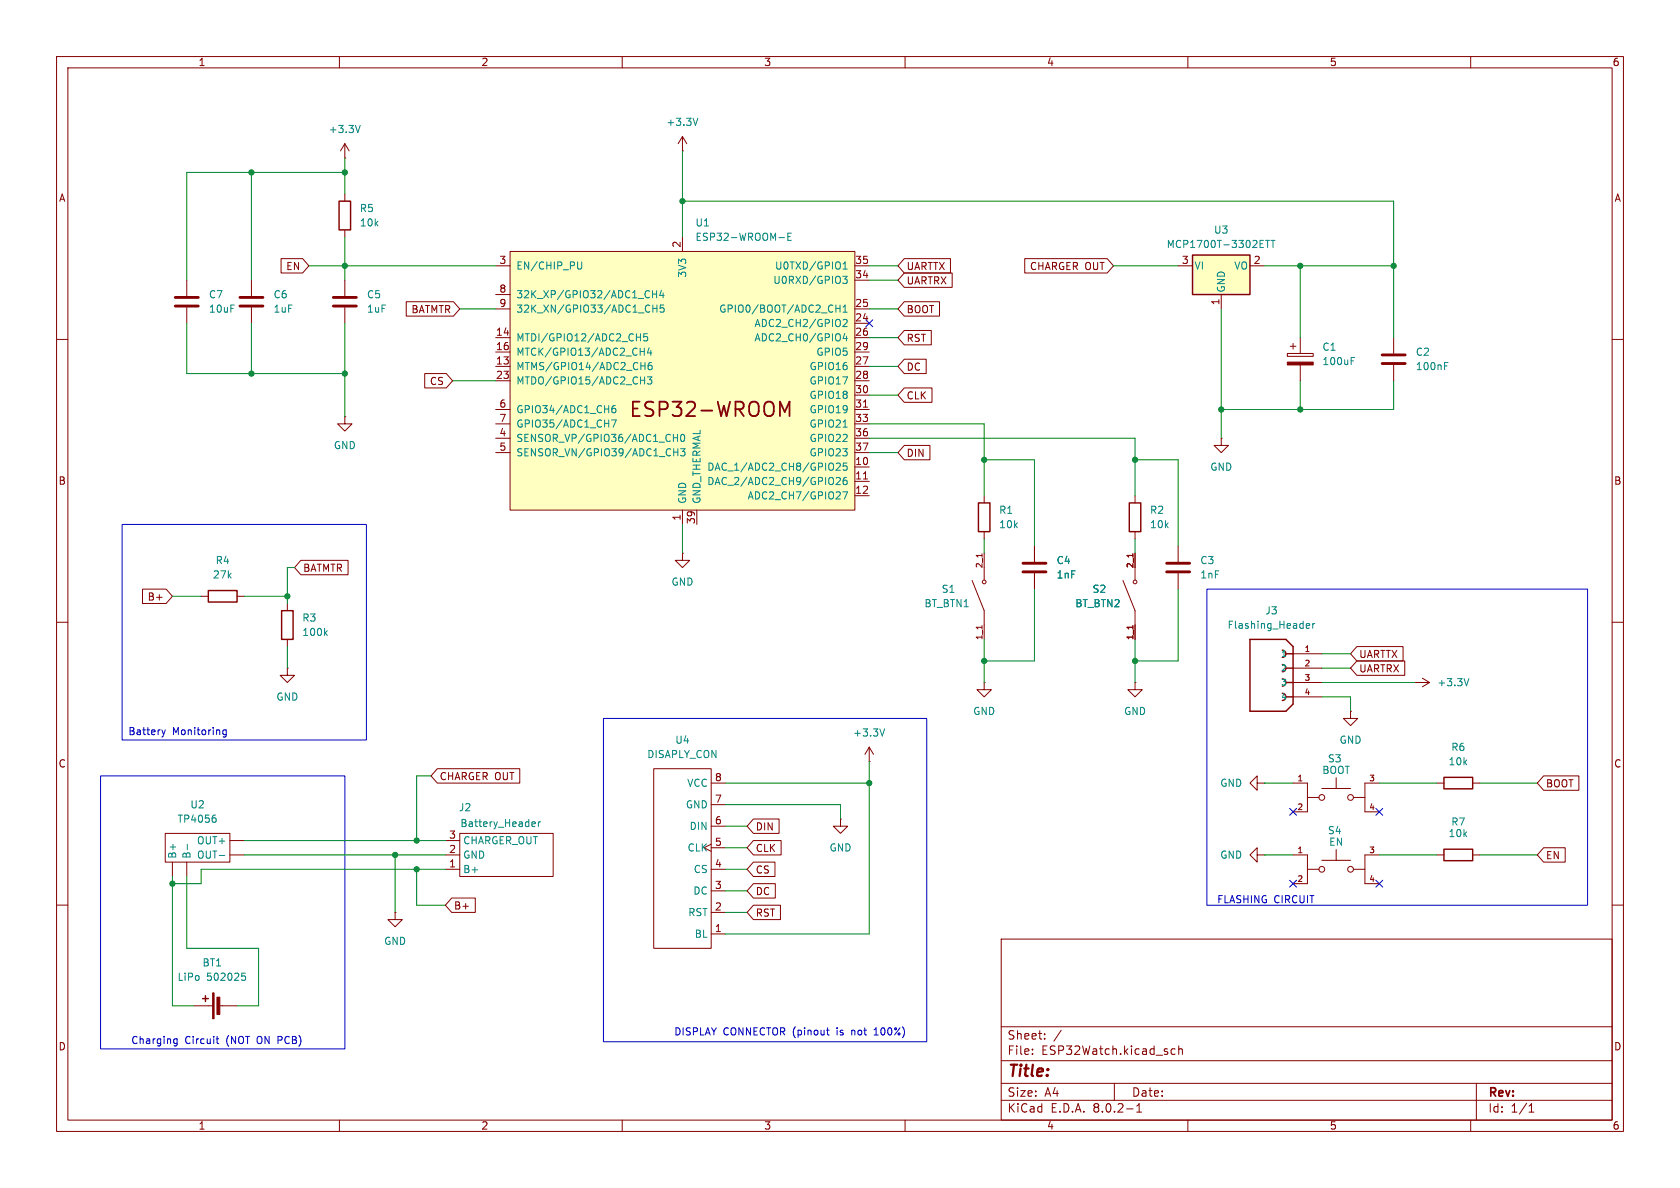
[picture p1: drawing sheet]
<svg xmlns="http://www.w3.org/2000/svg" width="297mm" height="210mm" viewBox="0 0 297 210" stroke-linecap="round" stroke-linejoin="round" font-family="sans-serif">
<g fill="none" stroke="#840000" stroke-width=".18">
<path d="M10 10h277v190h-277zM12 12h273v186h-273zM60 10v2M110 10v2M160 10v2M210 10v2M260 10v2M10 60h2M246.4 59.7v2.8M285 60h2M246.4 64.5v2.8M10 110h2"/>
<path d="M285 110h2M222.2 138.4v-1.2l-1.2 1.2 1.2 1.3v-1.3h1.3M223.5 138.4h.1M10 160h2M78.7 153.7h2.6M78.7 151.1h2.6M78.7 148.6h2.6M81.3 147.3h16.5v7.6h-16.5zM285 160h2M34.3 177.8h3.3M38.6 177.8h3.3M69.8 161.3v1.3h1.3l-1.3 1.2-1.2-1.2h1.2"/>
<path d="M69.8 161.3h.1M177 166h108v32h-108zM60 198v2M110 198v2M160 198v2M177 194.5h108M177 191.5h108M177 187.5h108M177 181.5h108M182.5 186.3v.1M182.5 185.5v.1M184.7 183.6v.1"/>
<path d="M184.7 182.8v.1M187.6 182.1l-1.3 2M197 191.5v3M199.2 196h1.1M201 196.6h.8M201 195.5l.4-.4v1.5M207.7 185.5l-.4-.1-.3 .3v.4l.2 .2h.5M208.4 185.5l.2-.1 .4 .1v.9M208.4 184.9v1.5M210 198v2M260 198v2M261 191.5v6.5"/>
<path d="M270.3 196.6h.9M270.3 195.5l.4-.4v1.5"/>
</g>
<g fill="#840000" stroke="#840000" stroke-width=".18">
<path d="M37.6 175.5h.2v4.6h-.2z"/>
<path d="M38.4 176.3h.5v3h-.5z"/>
</g>
<path d="M35.8 176.5h1M36.3 176v1" fill="none" stroke="#840000" stroke-width=".25"/>
<path d="M255.4 64.7h.4M255.4 64.1h.6M94.2 145.3h.4v.3l-.6 .1M94.6 146.1h-.4M95.2 145.3v.8M95.5 145.3l-.3 .2M42.8 172h.6M42.9 172.5h.3l.2 .3v.4l-.5 .1" fill="none" stroke="#008484" stroke-width=".18"/>
<path d="M244.3 64.3h4.1M244.3 62.7h4.1" fill="none" stroke="#840000" stroke-width=".51"/>
<path d="M210.8 45.1h10.2v7h-10.2z" fill="#ffffc2"/>
<path d="M210.8 45.1h10.2v7h-10.2zM173 88.9h2v5.1h-2zM199.6 88.9h2.1v5.1h-2.1zM36.8 104.4h5.1v2h-5.1zM49.8 108h2v5h-2zM221 113h6.3l1.3 1.3v10.2l-1.3 1.2h-6.3zM227.3 118.1h1.3M227.3 115.6h1.3M227.3 123.2h1.3M227.3 120.7h1.3M255.3 137.4h5v2h-5zM255.3 150.1h5v2h-5z" fill="none" stroke="#840000" stroke-width=".25"/>
<g fill="none" stroke="#840000" stroke-width=".18">
<path d="M33 49.5v2.8M33 54.4v2.8M44.4 49.5v2.8M44.4 54.4v2.8M208.3 47h2.5M215.9 52.1v2.5M221 47h2.5M229.9 59.7v2.8M215.9 77.5v1.2h1.3l-1.3 1.3-1.3-1.3h1.3M215.9 77.5h.1M227.6 62.5h4.6v.5h-4.6zM228.1 61.2h1"/>
<path d="M228.6 60.7v1M229.9 64.5v2.8M173.6 97.9v.6M174 87.6v1.3M174 94v1.3M174 97.8v4.7M182.9 96.5v2.8M200.3 97.9v.6M200.7 87.6v1.3M200.7 94v1.3M200.7 97.8v4.7M208.3 96.5v2.8"/>
<path d="M35.6 105.4h1.2M41.9 105.4h1.3M50.8 118.1v1.3h1.3l-1.3 1.3-1.3-1.3h1.3M50.8 118.1h.1M50.8 106.7v1.3M50.8 113v1.3M171.9 102.6l2.1 5.4v5M173.6 110.6v.6M182.9 101.3v2.8M198.5 102.6l2.2 5.4v5M200.3 110.6v.6M208.3 101.3v2.8"/>
<path d="M228.6 115.6h5.1M228.6 118.1h5.1M251.5 119.9l1.2 .8M115.6 135.9h10.1v31.7h-10.1zM125.7 138.4h2.6M153.7 134.6h.1M153.7 132.1l-.8 1.3M153.7 132.1v2.5M153.7 132.1l.7 1.3M174 120.7v1.2h1.3l-1.3 1.3-1.3-1.3h1.3M174 120.7h.1M200.7 120.7v1.2h1.2l-1.2 1.3-1.3-1.3h1.3"/>
<path d="M200.7 120.7h.1M228.6 138.4h2.5v5.1h-2.5M228.6 120.7h5.1M228.6 123.2h5.1M233.7 139.4h5.1M236.2 137.5v1.9M238.8 125.7v1.3h1.2l-1.2 1.3-1.3-1.3h1.3M238.8 125.7h.1M243.8 138.4h-2.5v5.1h2.5M250.2 120.7h.1M250.2 120.7h2.5M252.7 120.7l-1.2 .7"/>
<path d="M254 138.4h1.3M260.3 138.4h1.3M29.2 147.3h11.4v5.1h-11.4zM30.5 152.4v2.5M33 152.4v2.5M40.6 151.1h2.6M40.6 148.6h2.6M125.7 149.2l-1.2 .7 1.2 .6M125.7 157.5h2.6M125.7 153.7h2.6M125.7 149.9h2.6M125.7 146.1h2.6"/>
<path d="M125.7 142.2h2.6M148.6 144.8v1.3h1.3l-1.3 1.2-1.3-1.2h1.3M148.6 144.8h.1M222.2 151.1v-1.2l-1.2 1.2 1.2 1.3v-1.3h1.3M223.5 151.1h.1M228.6 151.1h2.5v5.1h-2.5M231.1 153.7h2.1M231.1 141h2.1M233.7 152.1h5.1M236.2 150.2v1.9M239.3 153.7h2M239.3 141h2"/>
<path d="M243.8 151.1h-2.5v5.1h2.5M254 151.1h1.3M260.3 151.1h1.3M125.7 165.1h2.6M125.7 161.3h2.6"/>
<circle cx="174" cy="102.9" r=".33"/>
<circle cx="200.7" cy="102.9" r=".33"/>
<circle cx="233.7" cy="153.7" r=".51"/>
<circle cx="233.7" cy="141" r=".51"/>
<circle cx="238.8" cy="153.7" r=".51"/>
<circle cx="238.8" cy="141" r=".51"/>
</g>
<g fill="none" stroke="#008484" stroke-width=".18">
<path d="M223.7 42.5h.8M224.1 42.5v1.3M224.7 42.5h.7M225.1 42.5v1.3M238.9 63.8h.4M238.9 63.2h.6M57.5 111.9l.4 .4M57.9 111.5l-.5 .5M231 111h.5M231 110.3l.4-.1 .1 .3-.6 .1M232.1 110.2v.9M232.4 110.2l-.3 .3"/>
<path d="M259.7 120l-.4 1.2M156.4 128.8l-.4 1.3M33.1 149.3v.9M37.9 144.1h.2M38 144.6l.2 .2v.3l-.2 .3M38.8 151.2h.9"/>
</g>
<path d="M227.6 64h4.6v.5h-4.6z" fill="#840000" stroke="#840000" stroke-width=".18"/>
<path d="M31 52.6h4.1M31 54.1h4.1M42.4 52.6h4.1M42.4 54.1h4.1M180.8 99.6h4.1M206.2 99.6h4.1M180.8 101.1h4.1M206.2 101.1h4.1" fill="none" stroke="#840000" stroke-width=".51"/>
<path d="M90.2 44.5h60.9v45.7h-60.9z" fill="#ffffc2"/>
<g fill="none" stroke="#840000" stroke-width=".18">
<path d="M61 27.9h.1M61 25.4l-.8 1.3M61 25.4v2.5M61 34.3v1.3M61 25.4l.7 1.3M120.6 26.7h.1M120.6 24.1v2.6M120.6 24.1l-.7 1.3M120.6 24.1l.8 1.3M49.7 45.7h3.8l1.1 1.3-1.1 1.3h-3.8zM61 40.6v1.3M61 49.5v2.8"/>
<path d="M61 54.4v2.8M71.8 53.3h8.4l1.1 1.3-1.1 1.3h-8.4zM87.6 59.7h2.6M87.6 54.6h2.6M87.6 47h2.6M87.6 52.1h2.6M90.2 44.5h60.9v45.7h-60.9zM120.6 41.9v2.6M151.1 59.7h2.6M151.1 57.2h2.6M151.1 54.6h2.6M151.1 47h2.6"/>
<path d="M151.1 49.5h2.6M159.9 48.3h8.4v2.5h-8.4l-1.2-1.3zM159.9 45.7h8.1v2.6h-8.1l-1.2-1.3zM159.9 53.3h6.2v2.6h-6.2l-1.2-1.3zM159.9 58.4h4.7v2.6h-4.7l-1.2-1.3zM181.2 45.7h14.5l1.1 1.3-1.1 1.3h-14.5zM61 73.7v1.2h1.2l-1.2 1.3-1.3-1.3h1.3M61 73.7h.1M75.1 66h3.8l1.1 1.3-1.1 1.3h-3.8zM87.6 64.8h2.6M87.6 62.2h2.6M87.6 67.3h2.6"/>
<path d="M87.6 72.4h2.6M87.6 74.9h2.6M87.6 77.5h2.6M151.1 64.8h2.6M151.1 62.2h2.6M151.1 67.3h2.6M151.1 69.9h2.6M151.1 72.4h2.6M151.1 74.9h2.6M151.1 77.5h2.6M152.6 72h.8M159.9 63.5h3.8v2.5h-3.8l-1.2-1.2z"/>
<path d="M159.9 78.7h4.5v2.6h-4.5l-1.2-1.3zM159.9 68.6h4.9v2.5h-4.9l-1.2-1.2zM53.2 99.1h8.3v2.5h-8.3l-1.1-1.3zM87.6 80h2.6M120.6 97.8v1.3h1.3l-1.3 1.2-1.2-1.2h1.2M120.6 97.8h.1M120.6 90.2v2.5M123.2 90.2v2.5M151.1 82.6h2.6M151.1 85.1h2.6M151.1 87.6h2.6M151.1 80h2.6"/>
<path d="M152.6 84.7h.8M182.9 96.5v2.8M200.3 97.9v.6M200.7 97.8v2.5M25.2 104.1h4.2l1.1 1.3-1.1 1.3h-4.2zM182.9 101.3v2.8M200.3 110.6v.6M200.7 110.5v2.5M239.9 114.3h8.1v2.5h-8.1l-1.1-1.2zM239.9 116.8h8.4v2.6h-8.4l-1.1-1.3zM77.3 135.9h14.6v2.5h-14.6l-1.1-1.2zM272.9 137.2h6.2v2.5h-6.2l-1.1-1.3z"/>
<path d="M79.9 158.7h4.1v2.6h-4.1l-1.2-1.3zM133.2 148.6h4.9v2.5h-4.9l-1.1-1.2zM133.2 144.8h4.5v2.5h-4.5l-1.1-1.2zM133.2 152.4h3.8v2.5h-3.8l-1.1-1.2zM133.2 156.2h3.9v2.6h-3.9l-1.1-1.3zM272.9 149.9h3.8v2.5h-3.8l-1.1-1.3zM133.2 160h4.8v2.6h-4.8l-1.1-1.3z"/>
</g>
<g fill="none" stroke="#840000" stroke-width=".32">
<path d="M111.9 72.2h.8M113.1 71h-1.2v2.5h1.2M115.5 71.1l-1-.1a.62 .62 0 0 0-.5 .6 .62 .62 0 0 0 .5 .6 .93 .93 0 0 1 1 .6 .65 .65 0 0 1-.5 .7l-.9-.1M116.6 72.3h1a.69 .69 0 0 0 .5-.6 .69 .69 0 0 0-.5-.7h-1v2.5M118.9 71h1.6l-.9 1a.69 .69 0 0 1 .9 .5v.6l-.3 .3-.2 .1h-.7l-.4-.2M121.4 71.3l.4-.3h.6a.69 .69 0 0 1 .4 1.1l-1.5 1.4h1.6M124 72.6h1.9M126.9 71l.6 2.5 .5-1.8 .5 1.8 .6-2.5M130 72.3h1a.69 .69 0 0 0 .5-.6 .69 .69 0 0 0-.5-.7h-1v2.5M130.6 72.3l.9 1.2M132.6 71.4a.85 .85 0 0 1 .9-.4 .85 .85 0 0 1 .6 .9v.8a.85 .85 0 0 1-.8 .9 .85 .85 0 0 1-.9-.9zM135.5 71.1a.84 .84 0 0 1 .9 0 .84 .84 0 0 1 .4 .8v.8a.85 .85 0 0 1-.8 .9 .85 .85 0 0 1-.9-.9v-.8l.1-.5z"/>
<path d="M137.9 73.5v-2.5l.8 1.8 .9-1.8v2.5"/>
</g>
<g fill="none" stroke="#008484" stroke-width=".18">
<path d="M63.7 22.2l-.4 1.2M123.4 20.9l-.5 1.3M102.8 46.3v1.1l-.2 .2-.4-.1M112.5 59.6h.7M113.2 59v1.3M114.4 59h-.6v.6l.2-.1h.4l.1 .2-.1 .4-.1 .2-.5-.2M115.4 51.4v1.2M115.4 52h.7M115.4 54.5h.7M115.4 53.9v1.3M116.1 51.4v1.2M116.1 53.9v1.3"/>
<path d="M116.9 51.3l-.3 .9h.8M117.2 51.8v.8M117.4 53.9h-.7v.6l.2-.1 .4 .1 .1 .1v.5l-.2 .1-.5-.1M137.7 42h1M139.3 41.8h.4M139.9 41.2h-.6v1.3h.6M147.8 54.5h.7M148.5 53.9v1.3M149 48.8h.8l-.5 .5 .4 .1v.6l-.2 .1-.5-.1M149 56.6l.5-.1 .3 .3-.8 .9h.8M149 55.2h.8M149 46.7l.4-.4v1.3"/>
<path d="M149 54.3l.4-.4v1.3M149 47.6h.8M149.3 58.9l-.3 .9h.8M149.7 59.4v.9M108.1 74.2h.8l-.5 1.3M108.8 71.7l-.4 .1a.85 .85 0 0 0 0 1.2l.4-.2 .1-.4-.3-.2h-.3l-.1 .2M113.2 62.1h.7M113.2 67.2h.8M113.3 64.7h.7M113.9 61.5v1.3M114 66.6v1.3M114 64.1v1.2"/>
<path d="M114.4 66.6h.8l-.4 .5 .4 .1v.6l-.2 .1-.6-.1M114.8 61.5l-.4 .9h.8M115.1 62v.8M115.2 64.1h-.4a.86 .86 0 0 0 0 1.2l.4-.1 .1-.4-.2-.2h-.4l-.1 .2M119 77.4h.8M119.1 79.9h.7M119.8 76.8v1.2M119.8 79.3v1.3M120.3 79.3h.8l-.4 .5 .3 .1v.6l-.1 .1-.6-.1M120.5 76.8h.1a.68 .68 0 0 1 .5 .6 .68 .68 0 0 1-.5 .6 .84 .84 0 0 1-.1-1.2zM149 75.5h.8M147.8 82l.5-.1 .3 .3-.8 .9h.8"/>
<path d="M147.8 84.5l.5-.1 .3 .4-.8 .9h.8M149 86.9h.8l-.5 1.3M149.7 84.4l-.4 .1a.86 .86 0 0 0 0 1.2l.4-.2 .1-.4-.3-.2h-.3l-.2 .2M149.7 81.9h-.6l-.1 .6 .2-.2 .5 .1 .1 .2-.1 .4-.2 .1-.5-.1"/>
</g>
<path d="M58.9 52.6h4.1M58.9 54.1h4.1" fill="none" stroke="#840000" stroke-width=".51"/>
<path d="M59.9 35.6h2.1v5h-2.1z" fill="none" stroke="#840000" stroke-width=".25"/>
<g fill="none" stroke="#0000c2" stroke-width=".18">
<path d="M21.6 92.7h43.2v38.1h-43.2zM213.4 104.1h67.3v55.9h-67.3zM17.8 137.2h43.2v48.2h-43.2zM28.6 129l.3 .9M28.9 129.9l-.2 .3M29.2 129l-.3 .9M40 129v1.1l-.2 .2-.4-.1M40 129.1l-.4-.1-.2 .3 .1 .5h.5M106.7 127h57.1v57.2h-57.1zM30.8 184.4l.1 .1 .4-.1M31.3 183.6v1.1l-.2 .2-.3-.1M31.3 183.7l-.4-.1-.1 .2"/>
<path d="M38.2 183.6h.5M38.4 183.2v1.1l.3 .2M146.1 182.1h.5M146.3 181.7v1.1l.3 .2M154.5 183h.7M154.8 181.9l-.3 .1"/>
</g>
<g fill="none" stroke="#008400" stroke-width=".18">
<path d="M44.4 30.5v19M61 30.5h-28v19M61 27.9v6.4M120.6 35.6h125.8v24.1M120.6 26.7v15.2M33 57.2v8.8h28M44.4 57.2v8.8M54.6 47h33M61 41.9v7.6M61 57.2v16.5M81.3 54.6h6.3M153.7 47h5"/>
<path d="M153.7 54.6h5M153.7 59.7h5M153.7 49.5h5M196.8 47h11.5M215.9 54.6v22.9M223.5 47h22.9M229.9 47v12.7M80 67.3h7.6M153.7 77.5h47v10.1M153.7 74.9h20.3v12.7M153.7 69.9h5M153.7 64.8h5"/>
<path d="M229.9 67.3v5.1M246.4 67.3v5.1h-30.5M120.6 92.7v5.1M153.7 80h5M174 81.3h8.9v15.2M174 95.3v2.5M200.7 95.3v2.5M200.7 81.3h7.6v15.2M30.5 105.4h5.1M43.2 105.4h7.6M50.8 114.3v3.8M52.1 100.3h-1.3v6.4"/>
<path d="M174 113v7.7M182.9 104.1v12.7h-8.9M200.7 113v7.7M208.3 104.1v12.7h-7.6M233.7 115.6h5.1M233.7 118.1h5.1M76.2 137.2h-2.5v11.4M128.3 138.4h25.4M153.7 134.6v30.5h-25.4M223.5 138.4h5.1M233.7 123.2h5.1v2.5M233.7 120.7h16.5"/>
<path d="M243.8 138.4h10.2M261.6 138.4h10.2M30.5 154.9v22.9h3.8M33 154.9v12.7h12.7v10.2h-3.8M43.2 151.1h35.5M43.2 148.6h35.5M69.8 151.1v10.2M73.7 153.7v6.3h5M78.7 153.7h-43.1v2.5h-5.1M128.3 149.9h3.8M128.3 142.2h20.3v2.6M128.3 146.1h3.8"/>
<path d="M128.3 157.5h3.8M128.3 153.7h3.8M223.5 151.1h5.1M243.8 151.1h10.2M261.6 151.1h10.2M128.3 161.3h3.8"/>
</g>
<path d="M153.1 56.5l1.2 1.3M154.3 56.5l-1.2 1.3M228 142.9l1.2 1.2M228 155.6l1.2 1.2M229.2 142.9l-1.2 1.2M229.2 155.6l-1.2 1.2M243.2 142.9l1.2 1.2M243.2 155.6l1.2 1.2M244.4 142.9l-1.2 1.2M244.4 155.6l-1.2 1.2" fill="none" stroke="#000084" stroke-width=".18"/>
<g fill="#008400" stroke="#008400" stroke-width=".18">
<circle cx="229.9" cy="47" r=".46"/>
<circle cx="246.4" cy="47" r=".46"/>
<circle cx="215.9" cy="72.4" r=".46"/>
<circle cx="229.9" cy="72.4" r=".46"/>
<circle cx="174" cy="116.8" r=".46"/>
<circle cx="50.8" cy="105.4" r=".46"/>
<circle cx="44.4" cy="66" r=".46"/>
<circle cx="61" cy="66" r=".46"/>
<circle cx="61" cy="30.5" r=".46"/>
<circle cx="61" cy="47" r=".46"/>
<circle cx="44.4" cy="30.5" r=".46"/>
<circle cx="120.6" cy="35.6" r=".46"/>
<circle cx="200.7" cy="116.8" r=".46"/>
<circle cx="153.7" cy="138.4" r=".46"/>
<circle cx="174" cy="81.3" r=".46"/>
<circle cx="200.7" cy="81.3" r=".46"/>
<circle cx="69.8" cy="151.1" r=".46"/>
<circle cx="73.7" cy="153.7" r=".46"/>
<circle cx="73.7" cy="148.6" r=".46"/>
<circle cx="30.5" cy="156.2" r=".46"/>
</g>
<text font-size="2.8" fill="#840000" x="178" y="190.9">Title:</text>
<g font-size="2.1" fill="#840000">
<text x="178" y="184">Sheet:</text>
<text x="178" y="186.7">File:</text>
<text x="184.1" y="186.7">ESP32Watch.kicad_sch</text>
<text x="178" y="196.9">KiCad</text>
<text x="178" y="194.1">Size:</text>
<text x="184.7" y="194.1">A4</text>
<text x="185.7" y="196.9">E.D.A.</text>
<text x="193.3" y="196.9">8.0.2-1</text>
<text x="200" y="194.1">Date:</text>
<text x="263" y="194.3">Rev:</text>
<text x="263" y="196.9">Id:</text>
<text x="267.1" y="196.9">1/1</text>
</g>
<g font-size="1.8" fill="#840000">
<text x="35" y="11.9">1</text>
<text x="85" y="11.9">2</text>
<text x="135" y="11.9">3</text>
<text x="185" y="11.9">4</text>
<text x="235" y="11.9">5</text>
<text x="285" y="11.9">6</text>
<text x="10.3" y="35.9">A</text>
<text x="285.3" y="35.9">A</text>
<text x="50.5" y="47.9">EN</text>
<text x="88.2" y="46.7">3</text>
<text x="120.4" y="43.9" transform="rotate(-90 120.4 43.9)">2</text>
<text x="151.1" y="46.7">35</text>
<text x="160.2" y="47.9">UARTTX</text>
<text x="182" y="47.9">CHARGER OUT</text>
<text x="208.8" y="46.7">3</text>
<text x="221.5" y="46.7">2</text>
<text x="88.2" y="51.8">8</text>
<text x="151.1" y="49.3">34</text>
<text x="160.2" y="50.5">UARTRX</text>
<text x="72.6" y="55.6">BATMTR</text>
<text x="87.6" y="59.4">14</text>
<text x="88.2" y="54.4">9</text>
<text x="151.1" y="56.9">24</text>
<text x="151.1" y="54.4">25</text>
<text x="151.1" y="59.4">26</text>
<text x="160.2" y="55.6">BOOT</text>
<text x="215.6" y="54" transform="rotate(-90 215.6 54)">1</text>
<text x="87.6" y="64.5">13</text>
<text x="87.6" y="62">16</text>
<text x="151.1" y="64.5">27</text>
<text x="151.1" y="62">29</text>
<text x="160.2" y="60.6">RST</text>
<text x="160.2" y="65.7">DC</text>
<text x="75.9" y="68.3">CS</text>
<text x="87.6" y="67.1">23</text>
<text x="151.1" y="67.1">28</text>
<text x="151.1" y="69.6">30</text>
<text x="160.2" y="70.8">CLK</text>
<text x="88.2" y="77.2">4</text>
<text x="88.2" y="72.1">6</text>
<text x="88.2" y="74.7">7</text>
<text x="151.1" y="72.1">31</text>
<text x="151.1" y="74.7">33</text>
<text x="151.1" y="77.2">36</text>
<text x="88.2" y="79.8">5</text>
<text x="151.1" y="82.3">10</text>
<text x="151.1" y="79.8">37</text>
<text x="160.2" y="81">DIN</text>
<text x="10.3" y="85.9">B</text>
<text x="151.1" y="84.8">11</text>
<text x="151.1" y="87.4">12</text>
<text x="285.3" y="85.9">B</text>
<text x="120.4" y="92.1" transform="rotate(-90 120.4 92.1)">1</text>
<text x="122.9" y="92.8" transform="rotate(-90 122.9 92.8)">39</text>
<text x="53.5" y="101.3">BATMTR</text>
<text x="26" y="106.4">B+</text>
<text x="240.2" y="116.5">UARTTX</text>
<text x="240.2" y="119.1">UARTRX</text>
<text x="10.3" y="135.9">C</text>
<text x="285.3" y="135.9">C</text>
<text x="77.6" y="138.1">CHARGER OUT</text>
<text x="126.3" y="142">7</text>
<text x="126.3" y="138.2">8</text>
<text x="273.2" y="139.4">BOOT</text>
<text x="79.3" y="148.3">3</text>
<text x="126.3" y="149.6">5</text>
<text x="126.3" y="145.8">6</text>
<text x="133.5" y="147">DIN</text>
<text x="79.3" y="153.4">1</text>
<text x="79.3" y="150.9">2</text>
<text x="126.3" y="153.4">4</text>
<text x="133.5" y="150.8">CLK</text>
<text x="133.5" y="154.6">CS</text>
<text x="273.2" y="152.1">EN</text>
<text x="80.2" y="161">B+</text>
<text x="126.3" y="161">2</text>
<text x="126.3" y="157.2">3</text>
<text x="133.5" y="158.4">DC</text>
<text x="126.3" y="164.8">1</text>
<text x="133.5" y="162.2">RST</text>
<text x="10.3" y="185.9">D</text>
<text x="285.3" y="185.9">D</text>
<text x="35" y="199.9">1</text>
<text x="85" y="199.9">2</text>
<text x="135" y="199.9">3</text>
<text x="185" y="199.9">4</text>
<text x="235" y="199.9">5</text>
<text x="285" y="199.9">6</text>
</g>
<g font-size="1.8" fill="#008484">
<text x="58" y="23.7">+3.3V</text>
<text x="117.7" y="22.5">+3.3V</text>
<text x="63.5" y="37.7">R5</text>
<text x="63.5" y="40.2">10k</text>
<text x="122.9" y="40.2">U1</text>
<text x="214.5" y="41.5">U3</text>
<text x="91.2" y="47.9">EN/CHIP_PU</text>
<text x="122.9" y="42.8">ESP32-WROOM-E</text>
<text x="136.9" y="47.9">U0TXD/GPIO1</text>
<text x="206.2" y="44">MCP1700T-3302ETT</text>
<text x="211.1" y="47.9">VI</text>
<text x="218.1" y="47.9">VO</text>
<text x="36.8" y="52.9">C7</text>
<text x="48.3" y="52.9">C6</text>
<text x="64.8" y="52.9">C5</text>
<text x="91.2" y="52.9">32K_XP/GPIO32/ADC1_CH4</text>
<text x="121.5" y="49.2" transform="rotate(-90 121.5 49.2)">3V3</text>
<text x="136.6" y="50.4">U0RXD/GPIO3</text>
<text x="216.8" y="51.8" transform="rotate(-90 216.8 51.8)">GND</text>
<text x="36.8" y="55.5">10uF</text>
<text x="48.3" y="55.5">1uF</text>
<text x="64.8" y="55.5">1uF</text>
<text x="91.2" y="55.5">32K_XN/GPIO33/ADC1_CH5</text>
<text x="127.1" y="55.5">GPIO0/BOOT/ADC2_CH1</text>
<text x="133.3" y="58">ADC2_CH2/GPIO2</text>
<text x="91.2" y="65.6">MTMS/GPIO14/ADC2_CH6</text>
<text x="91.2" y="60.6">MTDI/GPIO12/ADC2_CH5</text>
<text x="91.2" y="63.1">MTCK/GPIO13/ADC2_CH4</text>
<text x="133.3" y="60.6">ADC2_CH0/GPIO4</text>
<text x="143" y="65.6">GPIO16</text>
<text x="144.2" y="63.1">GPIO5</text>
<text x="233.7" y="62.2">C1</text>
<text x="233.7" y="64.7">100uF</text>
<text x="250.2" y="63.1">C2</text>
<text x="250.2" y="65.6">100nF</text>
<text x="91.2" y="68.2">MTDO/GPIO15/ADC2_CH3</text>
<text x="143" y="68.2">GPIO17</text>
<text x="143" y="70.7">GPIO18</text>
<text x="91.2" y="73.3">GPIO34/ADC1_CH6</text>
<text x="91.2" y="75.8">GPIO35/ADC1_CH7</text>
<text x="143" y="73.3">GPIO19</text>
<text x="143" y="75.8">GPIO21</text>
<text x="58.9" y="79.6">GND</text>
<text x="91.2" y="78.3">SENSOR_VP/GPIO36/ADC1_CH0</text>
<text x="91.2" y="80.9">SENSOR_VN/GPIO39/ADC1_CH3</text>
<text x="124.9" y="83.4">DAC_1/ADC2_CH8/GPIO25</text>
<text x="143" y="78.3">GPIO22</text>
<text x="143" y="80.9">GPIO23</text>
<text x="213.9" y="83.4">GND</text>
<text x="121.5" y="89.2" transform="rotate(-90 121.5 89.2)">GND</text>
<text x="124.1" y="89.2" transform="rotate(-90 124.1 89.2)">GND_THERMAL</text>
<text x="124.9" y="86">DAC_2/ADC2_CH9/GPIO26</text>
<text x="132.1" y="88.5">ADC2_CH7/GPIO27</text>
<text x="176.5" y="91">R1</text>
<text x="176.5" y="93.6">10k</text>
<text x="203.2" y="91">R2</text>
<text x="203.2" y="93.6">10k</text>
<text x="38" y="99.9">R4</text>
<text x="186.7" y="99.9">C4</text>
<text x="212.1" y="99.9">C3</text>
<text x="37.5" y="102.5">27k</text>
<text x="118.6" y="103.7">GND</text>
<text x="163.3" y="107.5">BT_BTN1</text>
<text x="166.4" y="105">S1</text>
<text x="186.7" y="102.5">1nF</text>
<text x="190" y="107.5">BT_BTN2</text>
<text x="193" y="105">S2</text>
<text x="212.1" y="102.5">1nF</text>
<text x="53.3" y="110.1">R3</text>
<text x="53.3" y="112.6">100k</text>
<text x="216.9" y="111.4">Flashing_Header</text>
<text x="223.6" y="108.8">J3</text>
<text x="48.8" y="124.1">GND</text>
<text x="254" y="121.5">+3.3V</text>
<text x="119.3" y="131.7">U4</text>
<text x="150.7" y="130.4">+3.3V</text>
<text x="172" y="126.6">GND</text>
<text x="198.6" y="126.6">GND</text>
<text x="236.7" y="131.7">GND</text>
<text x="114.3" y="134.2">DISAPLY_CON</text>
<text x="233.7" y="137">BOOT</text>
<text x="234.7" y="135">S3</text>
<text x="256" y="135.5">10k</text>
<text x="256.5" y="132.9">R6</text>
<text x="33.6" y="143.1">U2</text>
<text x="81" y="143.6">J2</text>
<text x="121.1" y="143.1">GND</text>
<text x="121.4" y="139.3">VCC</text>
<text x="215.6" y="139.3">GND</text>
<text x="31.3" y="145.6">TP4056</text>
<text x="34.7" y="149.5">OUT+</text>
<text x="81.3" y="146.4">Battery_Header</text>
<text x="81.8" y="149.5">CHARGER_OUT</text>
<text x="121.8" y="146.9">DIN</text>
<text x="234.7" y="147.7">S4</text>
<text x="234.9" y="149.7">EN</text>
<text x="256" y="148.2">10k</text>
<text x="256.5" y="146.2">R7</text>
<text x="31.3" y="151.9" transform="rotate(-90 31.3 151.9)">B+</text>
<text x="33.9" y="151.9" transform="rotate(-90 33.9 151.9)">B-</text>
<text x="34.7" y="152">OUT-</text>
<text x="81.8" y="154.5">B+</text>
<text x="81.8" y="152">GND</text>
<text x="121.5" y="150.7">CLK</text>
<text x="122.5" y="154.5">CS</text>
<text x="146.6" y="150.7">GND</text>
<text x="215.6" y="152">GND</text>
<text x="122.5" y="158.3">DC</text>
<text x="67.8" y="167.2">GND</text>
<text x="121.6" y="162.2">RST</text>
<text x="122.7" y="166">BL</text>
<text x="31.3" y="173.6">LiPo</text>
<text x="35.7" y="171">BT1</text>
<text x="36.5" y="173.6">502025</text>
</g>
<g font-size="1.8" fill="#0000c2">
<text x="22.6" y="130.2">Battery</text>
<text x="30.5" y="130.2">Monitoring</text>
<text x="215.1" y="159.9">FLASHING</text>
<text x="225.2" y="159.9">CIRCUIT</text>
<text x="23.1" y="184.8">Charging</text>
<text x="32.7" y="184.8">Circuit</text>
<text x="40.1" y="184.8">(NOT</text>
<text x="45.7" y="184.8">ON PCB)</text>
<text x="119.1" y="183.2">DISPLAY</text>
<text x="127.8" y="183.2">CONNECTOR (pinout</text>
<text x="148.2" y="183.2">is</text>
<text x="151" y="183.2">not</text>
<text x="155.2" y="183.2">100%)</text>
</g>
<g font-size="1.4" fill="#840000">
<text x="173.7" y="100.5" transform="rotate(-90 173.7 100.5)">2_1</text>
<text x="200.4" y="100.5" transform="rotate(-90 200.4 100.5)">2_1</text>
<text x="173.7" y="113.2" transform="rotate(-90 173.7 113.2)">1_1</text>
<text x="200.4" y="113.2" transform="rotate(-90 200.4 113.2)">1_1</text>
<text x="230.5" y="115.3">1</text>
<text x="230.5" y="117.9">2</text>
<text x="230.5" y="120.4">3</text>
<text x="230.5" y="122.9">4</text>
<text x="229.3" y="138.2">1</text>
<text x="229.3" y="143.3">2</text>
<text x="242" y="138.2">3</text>
<text x="242" y="143.3">4</text>
<text x="229.3" y="150.9">1</text>
<text x="229.3" y="156">2</text>
<text x="242" y="150.9">3</text>
<text x="242" y="156">4</text>
</g>
<g font-size="1.4" fill="#008484">
<text x="226.4" y="116.3">1</text>
<text x="226.4" y="118.8">2</text>
<text x="226.4" y="121.4">3</text>
<text x="226.4" y="123.9">4</text>
</g>
</svg>
